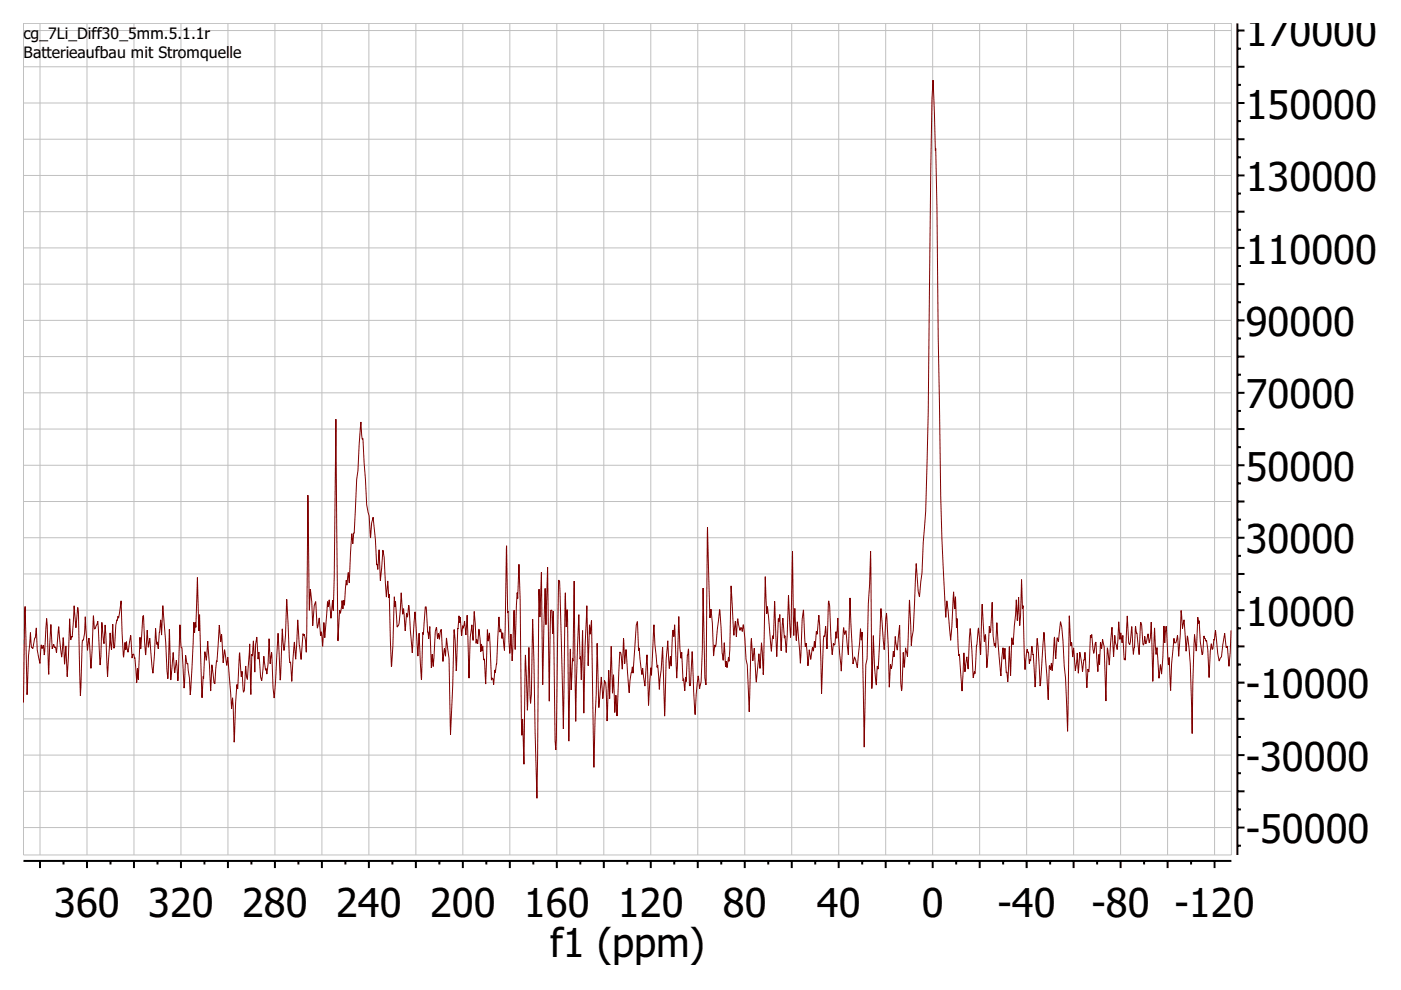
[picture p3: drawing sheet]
<svg xmlns="http://www.w3.org/2000/svg" width="297mm" height="210mm" viewBox="0 0 297 210" stroke-linecap="round" stroke-linejoin="round" font-family="sans-serif">
<g fill="none" stroke="#000" stroke-width=".42">
<path d="M262.3 5v176.3M262.3 18h.8M262.3 10.3h.8M262.3 14.2h1.6M262.3 6.5h1.6M262.3 33.4h.8M262.3 25.7h.8M262.3 37.2h1.6M262.3 29.5h1.6M262.3 21.8h1.6M262.3 56.4h.8M262.3 48.7h.8"/>
<path d="M262.3 41h.8M262.3 52.6h1.6M262.3 44.9h1.6M262.3 79.4h.8M262.3 71.8h.8M262.3 64.1h.8M262.3 75.6h1.6M262.3 67.9h1.6M262.3 60.2h1.6M262.3 94.8h.8M262.3 87.1h.8M262.3 98.6h1.6"/>
<path d="M262.3 91h1.6M262.3 83.3h1.6M262.3 117.9h.8M262.3 110.2h.8M262.3 102.5h.8M262.3 114h1.6M262.3 106.3h1.6M262.3 133.2h.8M262.3 125.5h.8M262.3 137.1h1.6M262.3 129.4h1.6M262.3 121.7h1.6"/>
<path d="M262.3 156.3h.8M262.3 148.6h.8M262.3 140.9h.8M262.3 152.4h1.6M262.3 144.7h1.6M262.3 179.3h.8M262.3 171.6h.8M262.3 163.9h.8M262.3 175.5h1.6M262.3 167.8h1.6M262.3 160.1h1.6M5 182.5h256.1"/>
<path d="M8.5 182.5v1.6M13.5 182.5v.8M18.4 182.5v1.6M23.4 182.5v.8M28.4 182.5v1.6M33.4 182.5v.8M38.4 182.5v1.6M43.3 182.5v.8M48.3 182.5v1.6M53.3 182.5v.8M58.3 182.5v1.6M63.3 182.5v.8"/>
<path d="M68.2 182.5v1.6M73.2 182.5v.8M78.2 182.5v1.6M83.2 182.5v.8M88.2 182.5v1.6M93.2 182.5v.8M98.1 182.5v1.6M103.1 182.5v.8M108.1 182.5v1.6M113.1 182.5v.8M118.1 182.5v1.6M123 182.5v.8"/>
<path d="M128 182.5v1.6M133 182.5v.8M138 182.5v1.6M143 182.5v.8M147.9 182.5v1.6M152.9 182.5v.8M157.9 182.5v1.6M162.9 182.5v.8M167.9 182.5v1.6M172.8 182.5v.8M177.8 182.5v1.6M182.8 182.5v.8"/>
<path d="M187.8 182.5v1.6M192.8 182.5v.8M197.7 182.5v1.6M202.7 182.5v.8M207.7 182.5v1.6M212.7 182.5v.8M217.7 182.5v1.6M222.6 182.5v.8M227.6 182.5v1.6M232.6 182.5v.8M237.6 182.5v1.6M242.6 182.5v.8"/>
<path d="M247.6 182.5v1.6M252.5 182.5v.8M257.5 182.5v1.6"/>
</g>
<g fill="none" stroke="#c0c0c0" stroke-width=".21">
<path d="M5 14.2h256.1M5 6.5h256.1M5 5h256.1v176.3h-256.1zM8.5 5v176.3M18.4 5v176.3M28.4 5v176.3M38.4 5v176.3M48.3 5v176.3M58.3 5v176.3M68.2 5v176.3M78.2 5v176.3M88.2 5v176.3"/>
<path d="M98.1 5v176.3M108.1 5v176.3M118.1 5v176.3M128 5v176.3M138 5v176.3M147.9 5v176.3M157.9 5v176.3M167.9 5v176.3M177.8 5v176.3M187.8 5v176.3M197.7 5v176.3M207.7 5v176.3"/>
<path d="M217.7 5v176.3M227.6 5v176.3M237.6 5v176.3M247.6 5v176.3M257.5 5v176.3M5 37.2h256.1M5 29.5h256.1M5 21.8h256.1M5 52.6h256.1M5 44.9h256.1M5 75.6h256.1M5 67.9h256.1"/>
<path d="M5 60.2h256.1M5 98.6h256.1M5 91h256.1M5 83.3h256.1M5 114h256.1M5 106.3h256.1M5 137.1h256.1M5 129.4h256.1M5 121.7h256.1M5 152.4h256.1M5 144.7h256.1M5 175.5h256.1"/>
<path d="M5 167.8h256.1M5 160.1h256.1"/>
</g>
<path d="M261 133.7l-.4 7.6-.4-4.3-.2 .3-.3-3-.7 5-.5 .9-.3-1.6-.5-5-.5 3.9-.2 .2-.2-1.2-.4 7.2-.3-6-.3-2-.1 .3-.5-1.2-.2 3.7-.1 .3-.4-2.7-.3-4.5-.1 .6-.1-1.3-.4 7.1-.3-3.5-.1 2-.4 19-.4-14.5-.3-3.6-.4-2.6-.2 3.3-.5-6.7-.3 1.9-.3-3.9-.5 9.7-.3-4.4-.3 1.6h-.3l-.1-1-.5 5.5-.2 5.6-.3-7-.2 1.6-.5-8.2-.3 3.5-.1-3.6-.5 10.2-.3-2-.3 2.9-.4-6.5-.2 1.5-.3-5.7-.4 11.4-.3-12.6-.2 3.4-.2 1-.3-1.9-.5 2.1-.2-1.6-.3 1.9-.3-4.3-.2-.6-.4 6.9-.4-4.6-.1 .1-.2-1.5-.3 4.5-.2 1.4-.3-5.9-.5 3.9-.2-.4-.3-5.7-.4 9.4-.1-.3-.2 .1-.2-4.9v-.2l-.2 1.6-.3-2.1-.1 1.4-.3-3.8-.3 5.9-.4-1.4-.1-1.6-.3 4.5-.3-6.2-.6 8-.4-3.7-.3 11.3-.4-11.3-.3-1.8-.3 2.1-.2-1.3-.2 4.6-.1-2.1-.2 3.6-.4-6.3-.2 .3-.3 2.1-.4-4-.2 .7-.1-.5-.3 6.8v1l-.2-.7-.3 4-.4-7.5-.5 4.1-.6-4.1-.3 4.4-.2-4.3-.4 3.8-.4-4.8-.2 1.9-.2-3.1-.2 .7-.3-6.3-.4 24.5-.4-11.4-.5-7.8-.3-2.9-.2-1.2-.5 4.2-.3-.8-.3 4.5-.2-4.7-.5 7.2-.2-1.6-.2 1.4-.2-.9v.2l-.3 7.1-.9-14.3-.8 11.4-.6-10.1-.4 10.3-.4-7-.1 .2-.2-1.9-.3 3.1-.1-.3-.2 .9-.1-2.5-.1 .2-.2-.8-.1 .3-.4 4.1-.4-13.6-.1 .7-.2-6.2-.4 9.7-.2-6-.3 5-.2-4.4-.7 9.5-.3-1.5-.2 8-.3-6-.3 7.4-.2-2.1-.1 .2-.3-5.3-.2 2.4-.3-2.5-.4 6-.8-11.3-.3 5.3-.2-.8-.1 .4-.2-2.2-.2-7-.5 6.4-.1-1.4-.6 8.9-.2-6.7-.1-.4-.2 1.5-.5-7.9-.3 10.7-.4-5.7-.5 3.7-.3 6-.1-.4-.2 1.3-.7-10.4-.4 8.5-.3-2.5-.4 3.1-.2-4-.4 8.1-.6-7.8-.1 .4-.1-1.7-.3-6.3-.1 2-.2-6.6-.2 2.6-.2-3.6-.6 10.3-.9-8.4-.2 3.5v-.2l-.5-10.3-.6-15.3-1-73.6-.1 .4-.5-14.9-.2 4.2-.3 15.1-.5 51.4-.5 20.7-.5 6.5-.3 6.6-.6 5-.2-1.1-.4-5.9-.7 14.2-.4 3.2-.4-9.7-.4 12-.4-1.8-.3 4.1-.2-3.1-.3 8.1-.2-1.6-.3-12.4-.5 5.3-.4-2.9-.2 4.4-.2-1.2-.4 3.7-.2-.9-.3 4.8-.5-15.7-.5 7.7-.7-8.7-.6 12.5v.4l-.2-.7-.2 4.1-.4-3.7-.2-6.8-.4 11.2-.2-29.1-.5 11-.3 11.7-.2 1.5-.4 17.3-.4-24.4-.2 1.7-.2-2.4-.6 8.3-.6-2.3-.3 1.5-.7-14-.3 12-.5-5.1-.3 .8-.2-1.4-.5 9.2-.6-7.5-.2-3.8-.2 4.3-.1-1.4-.3 2.7-.2 .2-.1-.4-.3 2.3-.5-10.2-.2-1.1-.4 10.2-.3-4.8-.2 2.2-.1-.2-.1 .8-.4 11.5-.6-16.7-.3 4.1-.2-.7-.3 3.5-.1-1.3-.2 2-.2-.7-.4 2.5-.3-2-.3 3.4-.4-4.8-.2 .7-.3-7.8-.3 2.1-.4 9.2-.6-8.8-.3 4-.3-6.8-.2 5.7-.3-17.8-.4 18.3-.4-8.9-.5 12.1-.7-7.3-.4 6.9-.3-7.7-.2 1.5-.1-.6-.3 8-.5-11.8-.2 8-.1-.6-.4 3.3-.8-9.5-.1 1.5-.3-7.8-.5 20.7-.3-6.7-.4 5.4-.2-3.1-.5 6-.5-7.2-.3 2.7-.3-4.7-.4 15.5-.5-9.9-.2-1.2-.6-7.2v-.2l-.2 1.5-.2-.8h-.2l-.1 .6-.5-2.5-.3 3.8-.2-3.3-.3 3-.6-10.5-.3 13.5-.1 2.5-.1-.8-.4 2.2-.1-1.4-.2 1.2-.2-5.1-.3 3.7-.2-1.4-.5-9.4-.8 7.4-.1 .6-.1-.5-.3 2.4-.3-6.9-.3-3.1-.2 1.9v-.4l-.5-18.8-.3 33.1v.3l-.3-1.5-.3-19-.2 13-.2 6.8-.4 1.6-.3-2.8-.4 4-.2 4.2-.7-13.4-.3 7.2-.2 .1-.2-7.8-.3 1.3-.2 5.6-.1-1-.2 3-.3-2.6-.1 .5-.3-6.1-.1 1.3-.2-2.1-.3-6.8-.4 13.1-.5-11.3-.1 2.5-.2-1.4-.1 1.2-.3 6.4-.2-2-.2 2.5-.3-5.8-.4 3.9-.3 12-.4-14.6-.7 9-.4-5.2-.1 .5-.4-4.8-.2-4.2-.6 10.7-.1-1.6-.5 8-.3-10.8-.5 6.7-.4-3.8-.2 1.3-.6-5.6-.1 .5-.3-6.1-.2 .8-.7 10.1-.1-1.3-.5 2.9-.2 2.6-.7-9.2-.3 3-.2-5.3-.3 6.5-.3-3.5-.2-.2-.6 13.6-.2-4.4-.3 3.7-.2-8-.2 3.9-.3-10-.3 11.2-.3-6.1-.3 10.8-.3-8-.2-.6-.4 3.8-.3-4.5-.5 6.4-.1-.2-.3-13.4-.7 26.3-.5-31.1-.2 2.9-.2-2-.3 8.7-.3-12.8-.4 8.6-.2 14.2-.3-17.5-.2 10.4-.2-4.9-.1 .6-.3-9.5-.6 22.6-.4-29.7-.2 17-.1-.6-.3 6.7-.2-8.7-.3 19.5-.3-27.8-.2 3.6-.2-7.2-.5 28.8-.7-28.5-.1-2.8-.2-.2-.6 36-.1-2.2-.4-27.2-.1 4.7-.2-4.9h-.3l-.2 19.3-.4-28.4-.3 12.2-.2-7.7-.5 20.4-.3-23.9-.3 9.5-.2-5.9-.1 .8-.4 43.6-.9-38-.2 16-.2 1.8-.4-11.8-.3 13.3-.4-11.7-.3 23.1v-.2l-.3-9.3-.2 3.4-.1-3.4-.2-25.2-.3-7.7-.2 7.3-.2-1.2-.1 2.7-.3 9.3-.2-8.3-.4 10.7-.3-5.7-.2 4.1-.2-2.5-.2-6.4-.1 .3-.2-14.2-.4 22.2-.4-3.7-.2 1.2-.3-2-.1 .6-.2-3.2-.5 10-.3 1.8-.1-.6-.2 3.2-.2-1.3-.1-.2-.2 .4-.4-9.9-.3 1.7-.2-2.4-.3 11.5-.3-5.3-.1 .3-.3-3.1-.1 1.1-.1-1.5-.2 1.7-.3-4.8-.3 3v.1l-.2-.9-.2 .8-.4-6.8-.2 6.2-.2-3.3-.4 2.7-.3 8.6-.4-13.4-.2 4.2-.3-2.9-.3 1.5-.1-.5-.2 2.1-.3-3.9-.1 1.1-.2-1.4-.2 2.8v-.2l-.4 9.1-.4-8.8v.1l-.3 11.8-.5 10.3-.3-16.1-.5-4.3-.2 3.8-.3-1.6-.3 2.8-.4-6.9-.3 2.1-.2-1.2-.2 1.1-.3-2.4-.2 .9-.4 7.4-.3-2.6-.1 2.9-.4-8.8-.2 2.6-.2-1.4-.3-5.3h-.2l-.4 5.8-.2-.4-.3 10-.4-9.8-.3 4.8-.6-9.4-.6 8.7-.7-9.8-.1-.3-.2 2.6-.2-.9-.3 3.7-.3-4.7-.2 1.2-.3-4.5-.5 6.4-.4 .9-.3-5.5-.2 1.1-.1-2.1-.3 10.4-.3 4.4-.5-15.3-.1 .8-.2-3.4v-.2l-.3 3.4-.5-8.5-.2-1.5-.6 6.5-.2-6.4v-.1l-.3 4.1-.2-1.1v.1l-.3-5.2-.5-4.8-.3 1.2-.2 3.2-.1-.2-.2-4.5-.6-2.4-.8-14-.1 .1-.3-3.6-.6 10.3-.3 1.8-.5 11.4h-.1l-.2 2.3-.2-2.2v.2l-.5 10.3-.3-2.2-.3 2.7-.1-1.1-.4 5.3-.1-1.1-.2 1.9-.2-1.8-.3 2.7-.2-.6-.4 6.5-.4-47-.5 40.6-.2-2.3-.3 3.9-.4-3.9-.2 1.5-.2-1.1-.5 7.6-.2-3.2-.3 5-.3-3-.1 .8-.1-.2-.2-3.6-.4 2.2-.4-5.6-.3 .8-.3 4.3-.2-5.1-.3-2.7-.2 4.5v-.3l-.3-24.1-.4 33.3-.1-2.5-.3-1.3-.1 .3-.1-.5-.5 5.5-.4-2.9-.3-5.5-.4 8.4-.3-3.7-.5 8.4-.3-4.1-.2 .1-.1-1.2-.5-12.2-.3 7.6-.3 3.2-.3-4.6-.5 10.9-.5-9.9-.8 13.7-.2-2.1-.3-7.2v-.4l-.3 2.4-.3-5.3-.2 5.4-.2 2.1-.2-1.2-.1 .4-.4-3-.4 5.2-.2-.8-.4-5.3-.2 1.6-.2-4.7-.3 1.5-.2 5.9-.3-6.6-.2 3.2-.1-.4-.2 8.6-.3-10.8-.4 7.6-.2-.5-.2-2.4-.3 5.2-.2 .4-.3-4.5-.1 1.2-.4-5.1-.4 7.7-.2-1-.2 4-.4 8.3-.2-7.8-.1-1.6-.2 2.3-.8-11-.2 1.8-.5-3.3-.3 2.7-.3-6.1-.2 1.7-.3-3.6-.9 12.5-.2-.3-.5-3.7-.2 5.5-.7-10.6-.3 4.1-.3-1.8-.6 9.8v-.2l-.5-17.5-.1 3.4-.3-11.3-.4 10.6-.1-1.1-.1 2.3-.2-2.3-.8 15.4-.1-3.5-.4-3.2-.2 .2-.2-1.9-.4 7-.4-8.5-.2-.1-.2-4.8-.5 11.9-.3-4.4-.4 2.7-.3-4.4-.5 5.8-.3-10.7-.3 10.5-1.1-15.5-.2 6.3-.2-3.3-.5 6.2-.3-1.5-.1 .5-.2-3.3-.6 9.4-.6-7.4-.3 1.9-.3-3.6-.3 5.3-.5-8.4-.1 .2-.5 6.8-.1-2.4-.4 9-.1-2.5-.2 3.1-.4-5.3-.1 .2-.2-.9-.2 .1-.1 .7-.3-4.8-.6 3.6-.3-2.3-.1 1.8-.2-1.6-.3 3.1-.5-11.9-.6 3.7-.1-.5-.4 1.9-.3 4.6-.2 .3-.2-5.1-.3 5.4-.3-3.5-.5 9.3-.5-11-.2 4-.5-4.5-.4 9-.5-9.3-.5 1.5-.2 .2-.2-2.9-.5 11.2-.4-6.4-.4 2.6-.4-7.1-.2 3.4-.5 2.2-.4 11.1-.4-17.8-.1-.9-.4 4.3-.4-4.7-.4 6.7-.1-.2-.2 .8-.2-4.5-.5 12.3-.3-6.5-.3 3.8-.3-5.6-.3 4.1-.6-6.4-.5 5.5-.2-1.2-.2 .1-.2-.7-.3 .9-.3-5.1-.5 10.6-.4-11.9-.5 7.8-.2-2v-.1l-.3 .7-.2-.8-.2 4-.6-2.9-.2-4.7-.2 2.1-.1 .1-.4 2.2-.3-.3-.2-3.1-.5 5-.3 8.2-.4-18.7-.3 20.4" fill="none" stroke="#800000" stroke-width=".21"/>
<g font-size="10.2">
<text x="264.1" y="9.8">170000</text>
<text x="264.1" y="25.2">150000</text>
<text x="264.1" y="40.5">130000</text>
<text x="264.1" y="55.9">110000</text>
<text x="264.1" y="71.2">90000</text>
<text x="264.1" y="86.6">70000</text>
<text x="264.1" y="102">50000</text>
<text x="264.1" y="117.3">30000</text>
<text x="264.1" y="132.7">10000</text>
<text x="264.1" y="148.1">-10000</text>
<text x="264.1" y="163.4">-30000</text>
<text x="264.1" y="178.8">-50000</text>
<text x="11.5" y="194.5">360</text>
<text x="31.4" y="194.5">320</text>
<text x="51.3" y="194.5">280</text>
<text x="71.2" y="194.5">240</text>
<text x="91.2" y="194.5">200</text>
<text x="111.1" y="194.5">160</text>
<text x="131" y="194.5">120</text>
<text x="153.3" y="194.5">80</text>
<text x="173.2" y="194.5">40</text>
<text x="195.4" y="194.5">0</text>
<text x="211.5" y="194.5">-40</text>
<text x="231.4" y="194.5">-80 -120</text>
<text x="116.7" y="202.9">f1 (ppm)</text>
</g>
<g font-size="4">
<text x="5" y="8.3">cg_7Li_D</text>
<text x="18.6" y="8.3">i</text>
<text x="19.4" y="8.3">ff30_5</text>
<text x="29" y="8.3">mm.5.</text>
<text x="38.6" y="8.3">1.1r</text>
<text x="5" y="12.4">Ba</text>
<text x="8.8" y="12.4">tterieaufbau mit Stro</text>
<text x="39.6" y="12.4">mquel</text>
<text x="48.7" y="12.4">l</text>
<text x="49.4" y="12.4">e</text>
</g>
</svg>
